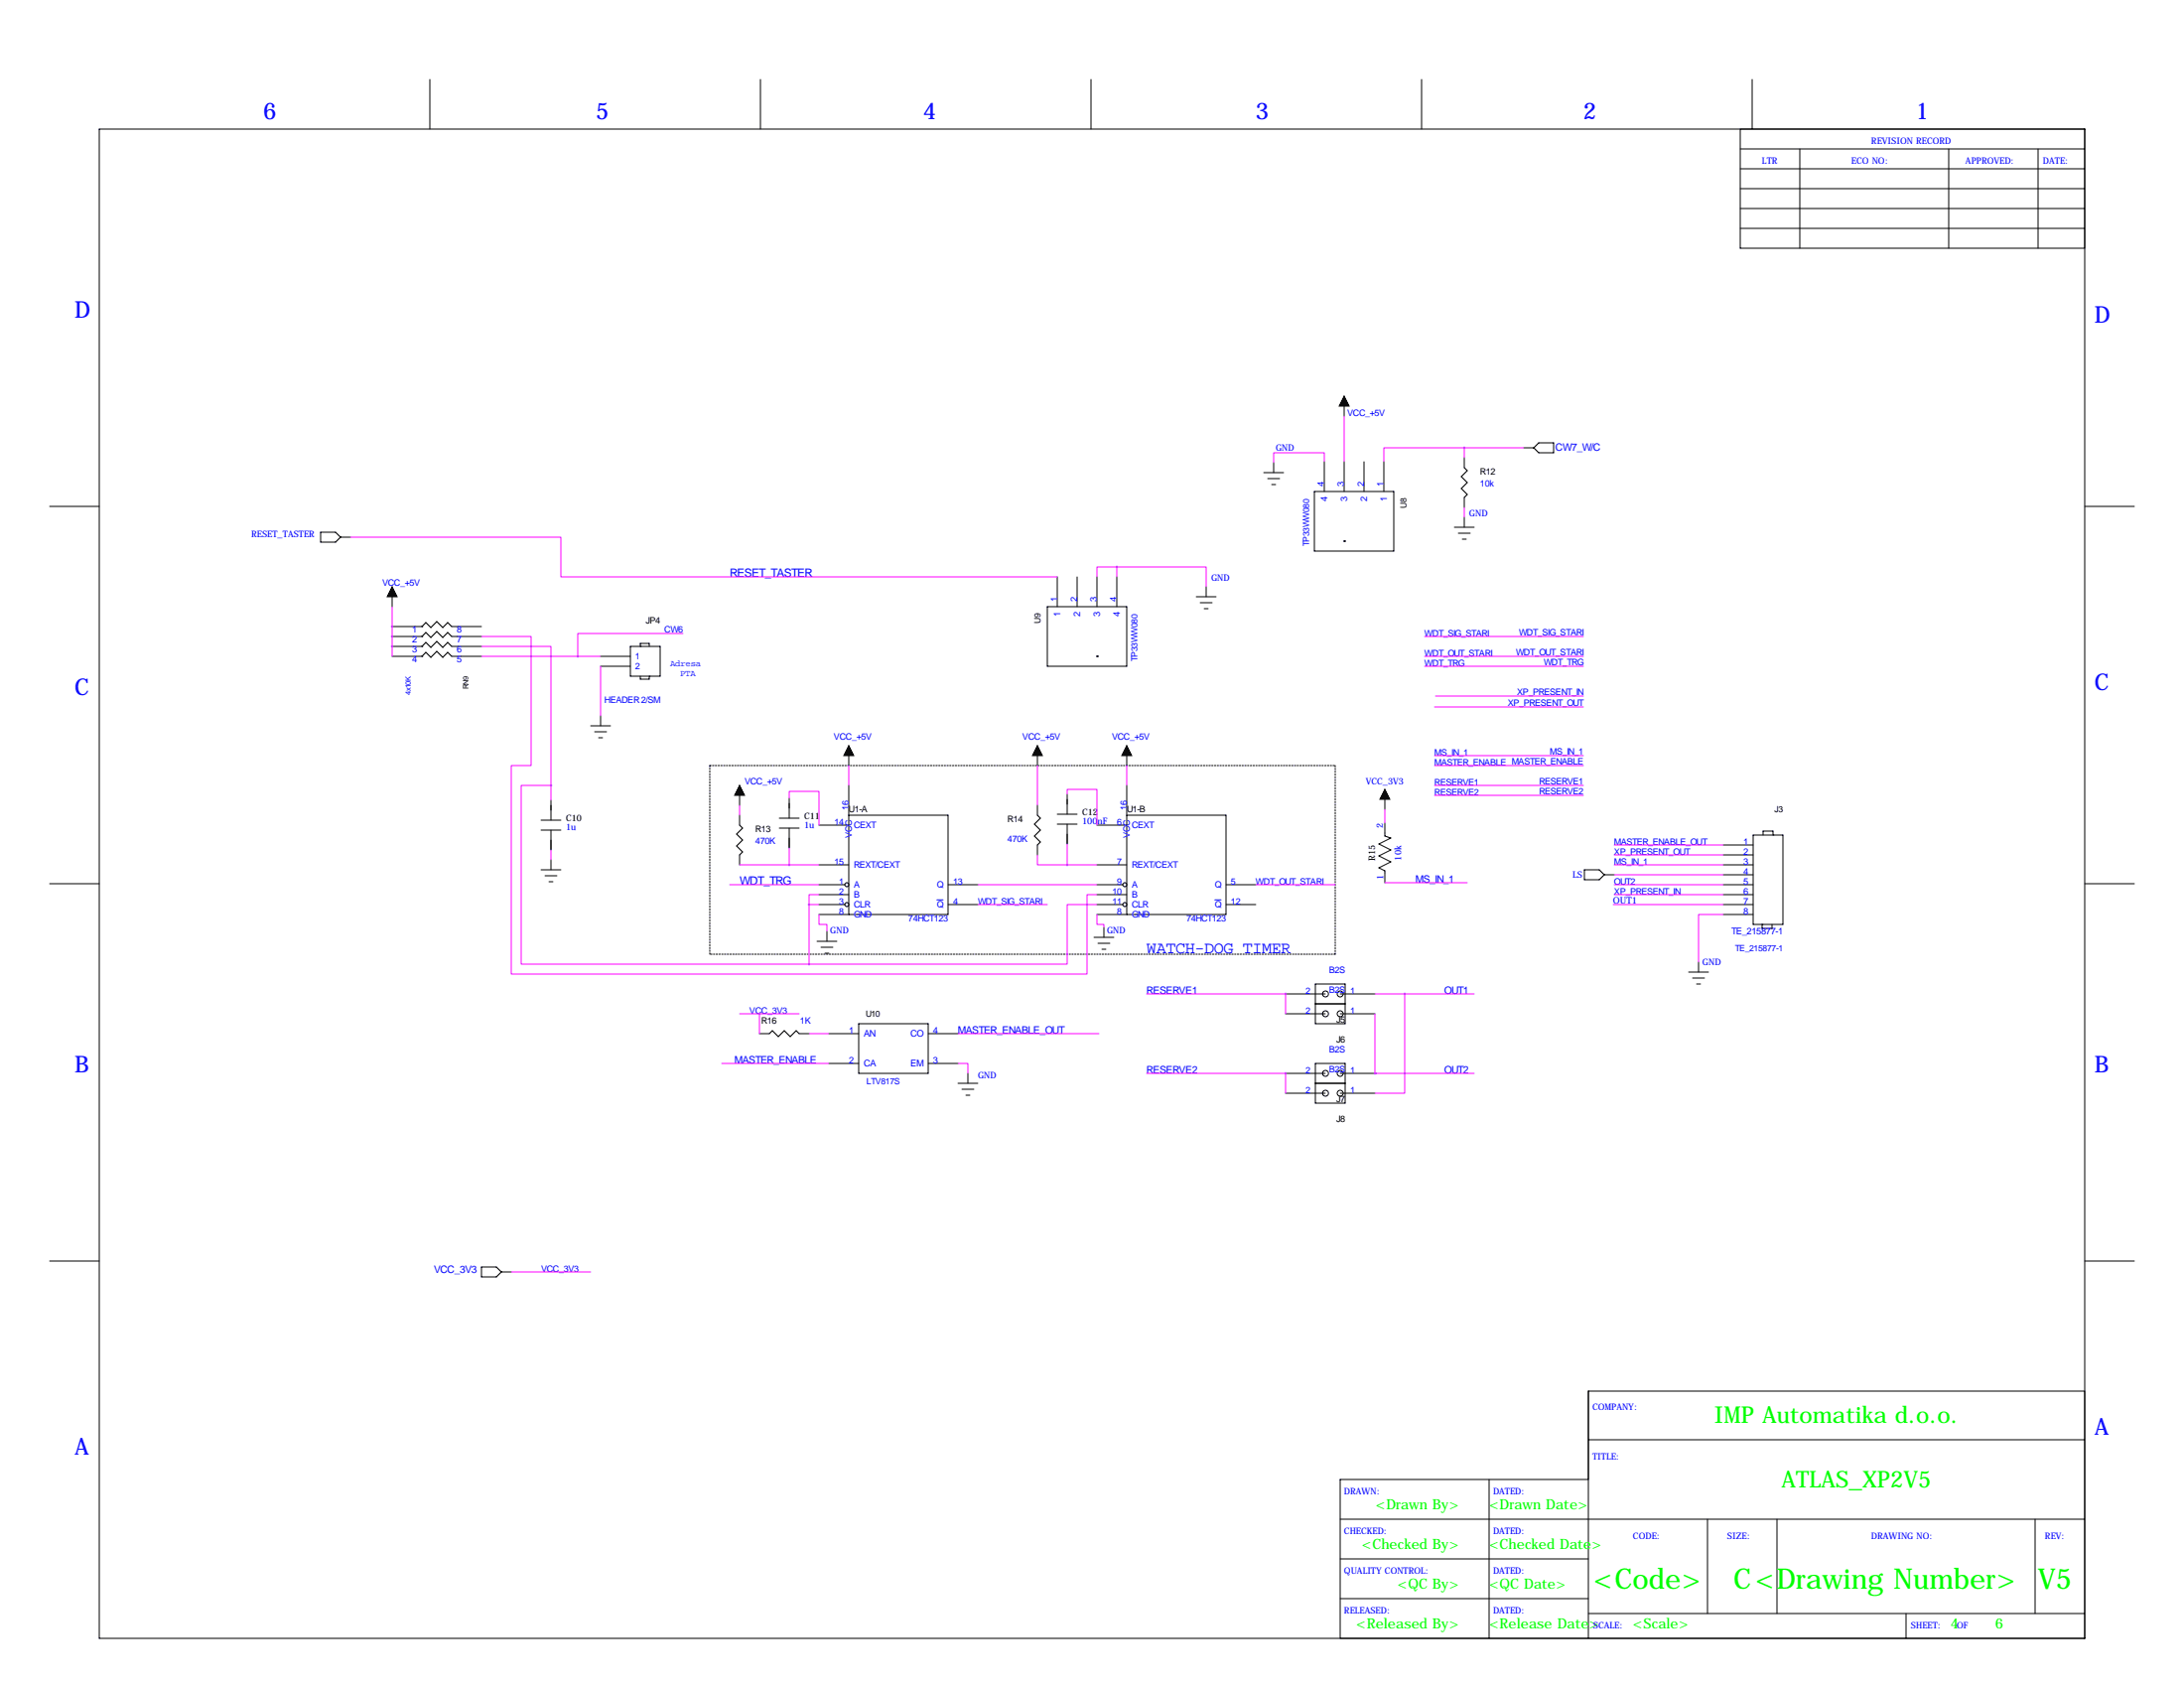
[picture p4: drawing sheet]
<svg xmlns="http://www.w3.org/2000/svg" width="559mm" height="432mm" viewBox="0 0 559 432" stroke-linecap="round" stroke-linejoin="round" font-family="sans-serif">
<g fill="none" stroke="#000" stroke-width=".25">
<path d="M25.4 33h508v386.1h-508zM110 20.3v12.7M194.6 20.3v12.7M279.1 20.3v12.7M363.7 20.3v12.7M445.3 38.1h88.1M445.3 33v30.5h88.1M448.3 20.3v12.7M460.5 38.1v25.4M498.6 38.1v25.4M521.5 38.1v25.4M445.3 48.3h88.1"/>
<path d="M445.3 43.2h88.1M445.3 53.3h88.1M445.3 58.4h88.1M325.9 118.4v2.5M338.8 118.1v7.6M343.9 101.3v5.1M343.9 118.1v7.6M349 118.1v7.6M354.1 118.1v7.6M374.6 117.1v2.5l.8 .8-1.5 1.5 1.5 1.5-1.5 1.6 1.5 1.5-.8 .8v2.5M389.9 114.6h2.5M393.7 113.3h3.8v2.5h-3.8l-1.3-1.2z"/>
<path d="M12.7 129.5h12.7M82 136.1h3.9l1.2 1.3-1.2 1.3h-3.9zM87.1 137.4h2.6M323.3 120.9h5.1M324.4 122.4h3M325.4 124h1M336.3 125.7h20.3v15.3h-20.3zM343.9 138.4h.1M372.1 134.9h5.1M373.1 136.4h3.1M374.1 137.9h1.1M374.6 132.3v2.6"/>
<path d="M533.4 129.5h12.7M100.3 150.1v5.1M268 155.2h20.3v15.2h-20.3zM270.5 147.6v7.6M275.6 147.6v7.6M280.7 147.6v7.6M285.8 147.6v7.6M306.1 152.7h5M307.1 154.2h3M308.1 155.7h1M308.6 150.1v2.6M100.3 165.4h7.6"/>
<path d="M100.3 167.9h7.6M100.3 160.3h7.6M100.3 162.8h7.6M107.9 160.3h.1M107.9 162.8h.1M107.9 165.4h.1M107.9 167.9h.1M107.9 165.4l1.1-1.1 1.2 1.3 1.6-1.5 1.5 1.5 1.3-1.3 1 1.1h7.6M107.9 167.9l1.1-1 1.2 1.2 1.6-1.5 1.5 1.5 1.3-1.2 1 1h7.6M107.9 160.3l1.1-1 1.2 1.2 1.6-1.5 1.5 1.5 1.3-1.2 1 1h7.6M107.9 162.8l1.1-1 1.2 1.3 1.6-1.6 1.5 1.6 1.3-1.3 1 1h7.6M153.7 167.9h7.6"/>
<path d="M153.7 170.4h7.6M161.3 165.4h7.6v7.6h-7.6zM163.8 165.4h.1M163.8 165.4v-.8h2.3v.8M163.8 173v.7h2.3v-.7M166.1 173h.1M280.7 167.9h.1M151.1 185.7h5.1M152.1 187.2h3.1M153.2 188.7h1M153.7 183.1v2.6M217.2 190.8v5"/>
<path d="M265.4 190.8v5M288.3 190.8v5M138.4 209.8h5.1M138.4 212.3h5.1M141 204.7v5.1M141 212.3v5.1M141 220v2.5M189.2 208.5v2.6l.8 .7-1.5 1.6 1.5 1.5-1.5 1.5 1.5 1.5-.8 .8v2.5M189.2 200.9v5.1M199.4 209.3h5.1M199.4 211.8h5.1M201.9 204.2v5.1"/>
<path d="M201.9 211.8v5.1M209.5 211.1h7.7M217.2 208.5h25.4v25.4h-33.1M217.2 200.9v33M265.4 206v2.5l.8 .8-1.5 1.5 1.5 1.5-1.5 1.6 1.5 1.5-.8 .8v2.5M270.5 208.3h5.1M270.5 210.8h5.1M273 203.2v5.1M273 210.8v5.1M280.7 211.1h7.6M288.3 200.9v33M288.3 208.5h25.4v25.4h-33"/>
<path d="M354.3 201.9v5.1M354.3 210.6v3.3l1.6 .5-3.1 1.5 3.1 1.5-3.1 1.5 3.1 1.6-3.1 1.5 1.5 .8v3M440.9 216.2h7.7M440.9 218.7h7.7M448.6 213.6h7.6v22.9h-7.6zM451.1 213.6v-1h2.5v1M453.6 213.6h.1M12.7 226.1h12.7M138.4 222.5h5.1M139.4 224h3.1M140.5 225.6h1M209.5 221.2h7.7"/>
<path d="M209.5 226.3h6.7M209.5 228.9h7.7M209.5 231.4h6.7M211.6 238.3v2.5M242.6 226.3h7.6M242.6 231.4h7.6M279.9 239.8h5.1M280.7 221.2h7.6M280.7 226.3h6.6M280.7 228.9h7.6M280.7 231.4h6.6M282.4 237.2v2.6"/>
<path d="M313.7 226.3h7.6M313.7 231.4h7.6M405.4 222.5h3.8l1.3 1.3-1.3 1.2h-3.8zM410.5 223.8h2.5M440.9 233.9h7.7M440.9 221.2h7.7M440.9 226.3h7.7M440.9 228.9h7.7M440.9 231.4h7.7M440.9 223.8h7.7M450.8 236.5h.1M450.8 236.5v1h2.6v-1"/>
<path d="M533.4 226.1h12.7M209 240.8h5.1M210.1 242.3h3M211.1 243.8h1M280.9 241.3h3.1M281.9 242.8h1.1M328.9 254.3h10.2M328.9 259.3h10.2M336.5 251.7h7.7v10.2h-7.7zM336.5 256.8h7.7M342.9 254.3h8.9M342.9 259.3h8.9"/>
<path d="M432.1 248.7h5M433.1 250.2h3M434.1 251.7h1M434.6 246.1v2.6M194.3 264.4h2.5l.8-.7 1.5 1.5 1.6-1.5 1.5 1.5 1.5-1.5 .8 .7h2.5M212.1 272h7.6M212.1 264.4h7.6M219.7 261.9h17.8v12.7h-17.8zM237.5 272h7.6M237.5 264.4h7.6M245.1 277.1h5.1M246.1 278.6h3.1"/>
<path d="M247.6 274.6v2.5M328.9 274.6h10.2M328.9 279.7h10.2M336.5 272h7.7v10.2h-7.7zM336.5 277.1h7.7M342.9 274.6h8.9M342.9 279.7h8.9M247.1 280.2h1.1M12.7 322.6h12.7M123.2 324.1h3.8l1.3 1.3-1.3 1.2h-3.8zM128.3 325.4h2.5M533.4 322.6h12.7"/>
<path d="M533.4 355.9h-127v63.2M381 378.5v40.6M406.4 368.3h127M406.4 378.5h-63.5v40.6M342.9 388.6h190.5M342.9 398.8h63.5M436.9 388.6v24.1M454.7 388.6v24.1M520.7 388.6v24.1M342.9 408.9h63.5M406.4 412.7h127M487.7 412.7v6.4"/>
<circle cx="216.7" cy="231.4" r=".51"/>
<circle cx="216.7" cy="226.3" r=".51"/>
<circle cx="287.8" cy="226.3" r=".51"/>
<circle cx="287.8" cy="231.4" r=".51"/>
<circle cx="339.1" cy="259.3" r=".76"/>
<circle cx="339.1" cy="254.3" r=".76"/>
<circle cx="342.9" cy="259.3" r=".76"/>
<circle cx="342.9" cy="254.3" r=".76"/>
<circle cx="339.1" cy="274.6" r=".76"/>
<circle cx="339.1" cy="279.7" r=".76"/>
<circle cx="342.9" cy="274.6" r=".76"/>
<circle cx="342.9" cy="279.7" r=".76"/>
</g>
<path d="M181.6 195.8h160M341.6 195.8v48.3M181.6 244.1v-48.3M341.6 244.1h-160" fill="none" stroke="#000" stroke-width=".25" stroke-dasharray=".4 .4"/>
<path d="M239.7 230.2h1.6M310.8 230.2h1.6" fill="none" stroke="#00f" stroke-width=".25"/>
<path d="M343.9 101.3l1.3 2.6h-2.6zM100.3 150.1l1.3 2.6h-2.5zM217.2 190.8l1.2 2.5h-2.5zM265.4 190.8l1.3 2.5h-2.5zM288.3 190.8l1.3 2.5h-2.6zM189.2 200.9l1.3 2.6h-2.5zM354.3 201.9l1.3 2.6h-2.5z" fill="#000" stroke="#000" stroke-width=".25"/>
<g fill="none" stroke="#f0f" stroke-width=".25">
<path d="M338.8 118.1v-2.3h-12.9v2.6M343.9 106.4v11.7M374.6 114.6h-20.5v3.5M374.6 114.6v2.5M374.6 114.6h15.3M89.7 137.4h53.8v10.2h127M374.6 129.8v2.5M100.3 155.2v12.7M285.8 145h22.8v5.1M285.8 145v2.6M285.8 145h-5.1v2.6M100.3 162.8h.1"/>
<path d="M100.3 160.3h.1M100.3 165.4h.1M123.2 162.8h12.7v33h-5.1v53.4h147.3v-20.3h2.6M123.2 165.4h17.8v35.5M123.2 167.9h30.5M153.7 170.4v12.7M174.8 162.1h-27v5.8M364.5 167.9h40.6M364.5 170.4h40.6M364.5 162.8h40.6M367.3 178.1h37.8M217.2 195.8v5.1"/>
<path d="M265.4 195.8v10.2M288.3 195.8v5.1M367 180.8h38.1M367 193.3h38.1M367 195.8h38.1M141 200.9h-7.7v45.7h73.7M141 200.9v3.8M141 217.4v2.6M189.2 206v2.5M201.9 204.2v-1.8h7.6v8.7M201.9 216.9v4.3M265.4 218.7v2.5h7.6"/>
<path d="M273 203.2v-1.3h7.7v9.2M273 215.9v5.3M354.3 207v3.6M367 203.5h38.1M367 200.9h38.1M413 216.2h27.9M413 218.7h27.9M186.7 226.3h22.8M189.2 221.2h20.3M207 231.4v15.2M207 231.4h2.5M209.5 228.9h-2.5v2.5"/>
<path d="M209.5 233.9v2.6h2.1v1.8M250.2 231.4h17.8M250.2 226.3h30.5M273 221.2h7.7M280.7 231.4h-7.7v15.2h-66M280.7 233.9v2.6h1.7v.7M321.3 226.3h20.3M354.3 225.8h21.1M412.7 231.4h28.2M413 226.3h27.9M413 221.2h27.9M413 223.8h27.9"/>
<path d="M413 228.9h27.9M440.9 233.9h-6.3v12.2M189.2 259.3h15.3M194.3 259.3v5.1M293.4 254.3h35.5M328.9 254.3h.1M328.9 254.3v5M351.8 259.3v15.3M351.8 254.3h25.4M359.4 254.3v25.4h-7.6M184.7 272h27.4M207 264.4h5.1"/>
<path d="M245.1 272h2.5v2.6M245.1 264.4h36.1M293.4 274.6h35.5M328.9 274.6h.1M328.9 274.6v5.1M351.8 274.6h.1M351.8 274.6h25.4M130.8 325.4h20.3"/>
</g>
<path d="M273 221.2a.05 .05 0 0 0 .1 0 .05 .05 0 0 0-.1 0zM201.9 221.2a.05 .05 0 0 0 .1 0 .05 .05 0 0 0-.1 0zM147.8 167.9a.05 .05 0 0 0 .1 0 .05 .05 0 0 0-.1 0zM328.9 274.6a.05 .05 0 0 0 .1 0 .05 .05 0 0 0-.1 0zM328.9 254.3a.05 .05 0 0 0 .1 0 .05 .05 0 0 0-.1 0zM100.3 162.8a.05 .05 0 0 0 .1 0 .05 .05 0 0 0-.1 0zM100.3 160.3a.05 .05 0 0 0 .1 0 .05 .05 0 0 0-.1 0zM100.3 165.4a.05 .05 0 0 0 .1 0 .05 .05 0 0 0-.1 0zM374.6 114.6a.05 .05 0 0 0 .1 0 .05 .05 0 0 0-.1 0zM285.7 145a.05 .05 0 0 0 .1 0 .05 .05 0 0 0-.1 0zM140.9 200.9a.05 .05 0 0 0 .1 0 .05 .05 0 0 0-.1 0z" fill="#f0f" stroke="#f0f" stroke-width=".63"/>
<g font-size="7.3" fill="#0f0">
<text x="407.7" y="406.4">&lt;Code&gt;</text>
<text x="443.5" y="406.4">C&lt;Drawing Number&gt;</text>
<text x="521.4" y="406.4">V5</text>
</g>
<g font-size="5.9" fill="#00f">
<text x="67.3" y="30.5">6</text>
<text x="152.4" y="30.5">5</text>
<text x="236.2" y="30.5">4</text>
<text x="321.3" y="30.5">3</text>
<text x="405.1" y="30.5">2</text>
<text x="490.2" y="30.5">1</text>
<text x="19" y="81.3">D</text>
<text x="535.9" y="82.6">D</text>
<text x="19" y="177.8">C</text>
<text x="535.9" y="176.5">C</text>
<text x="19" y="274.3">B</text>
<text x="535.9" y="274.3">B</text>
<text x="535.9" y="367">A</text>
<text x="19" y="372.1">A</text>
</g>
<g font-size="5.9" fill="#0f0">
<text x="438.7" y="364">IMP Automatika d.o.o.</text>
<text x="455.8" y="380.5">ATLAS_XP2V5</text>
</g>
<text font-size="4.3" fill="#00f" x="293.4" y="243.8">WATCH-DOG TIMER</text>
<g font-size="3.6" fill="#0f0">
<text x="352" y="386.1">&lt;Drawn By&gt;</text>
<text x="381" y="386.1">&lt;Drawn Date&gt;</text>
<text x="348.4" y="396.2">&lt;Checked By&gt;</text>
<text x="381" y="396.2">&lt;Checked Date&gt;</text>
<text x="357.6" y="406.4">&lt;QC By&gt;</text>
<text x="381" y="406.4">&lt;QC Date&gt;</text>
<text x="347" y="416.6">&lt;Released By&gt;</text>
<text x="381" y="416.6">&lt;Release Date&gt;</text>
<text x="417.8" y="416.6">&lt;Scale&gt;</text>
<text x="499.1" y="416.6">4</text>
<text x="510.5" y="416.6">6</text>
</g>
<g font-size="3" fill="#00f">
<text x="186.7" y="147.6">RESET_TASTER</text>
<text x="189.2" y="226.3">WDT_TRG</text>
</g>
<g font-size="2.6" fill="#00f">
<text x="398" y="115.3">CW7_W/C</text>
<text x="362.2" y="225.8">MS_IN_1</text>
<text x="293.4" y="254.3">RESERVE1</text>
<text x="369.6" y="254.3">OUT1</text>
<text x="245.1" y="264.4">MASTER_ENABLE_OUT</text>
<text x="188" y="272">MASTER_ENABLE</text>
<text x="293.4" y="274.6">RESERVE2</text>
<text x="369.6" y="274.6">OUT2</text>
<text x="111" y="325.6">VCC_3V3</text>
</g>
<g font-size="2.4" fill="#00f">
<text x="338.8" y="124.5" transform="rotate(-90 338.8 124.5)">4</text>
<text x="343.9" y="124.5" transform="rotate(-90 343.9 124.5)">3</text>
<text x="349" y="124.5" transform="rotate(-90 349 124.5)">2</text>
<text x="354.1" y="124.5" transform="rotate(-90 354.1 124.5)">1</text>
<text x="339.6" y="128.2" transform="rotate(-90 339.6 128.2)">4</text>
<text x="344.7" y="128.2" transform="rotate(-90 344.7 128.2)">3</text>
<text x="349.8" y="128.2" transform="rotate(-90 349.8 128.2)">2</text>
<text x="354.9" y="128.2" transform="rotate(-90 354.9 128.2)">1</text>
<text x="270.5" y="153.9" transform="rotate(-90 270.5 153.9)">1</text>
<text x="275.6" y="153.9" transform="rotate(-90 275.6 153.9)">2</text>
<text x="280.7" y="153.9" transform="rotate(-90 280.7 153.9)">3</text>
<text x="285.7" y="153.9" transform="rotate(-90 285.7 153.9)">4</text>
<text x="105.5" y="161.9">1</text>
<text x="116.8" y="161.9">8</text>
<text x="271.3" y="157.7" transform="rotate(-90 271.3 157.7)">1</text>
<text x="276.4" y="157.7" transform="rotate(-90 276.4 157.7)">2</text>
<text x="281.5" y="157.7" transform="rotate(-90 281.5 157.7)">3</text>
<text x="286.5" y="157.7" transform="rotate(-90 286.5 157.7)">4</text>
<text x="105.5" y="164.4">2</text>
<text x="105.5" y="166.9">3</text>
<text x="116.8" y="164.4">7</text>
<text x="116.8" y="166.9">6</text>
<text x="105.5" y="169.5">4</text>
<text x="116.8" y="169.5">5</text>
<text x="446.1" y="216.2">1</text>
<text x="446.1" y="218.7">2</text>
<text x="446.1" y="221.2">3</text>
<text x="446.1" y="223.8">4</text>
<text x="446.1" y="226.3">5</text>
<text x="412.7" y="231.1">OUT1</text>
<text x="446.1" y="228.9">6</text>
<text x="446.1" y="231.4">7</text>
<text x="446.1" y="233.9">8</text>
<text x="443" y="239">TE_215877-1</text>
<text x="217.2" y="264.4">1</text>
<text x="221" y="265.2">AN</text>
<text x="233" y="265.2">CO</text>
<text x="238.8" y="264.4">4</text>
<text x="217.2" y="272">2</text>
<text x="221" y="272.8">CA</text>
<text x="233" y="272.8">EM</text>
<text x="238.8" y="272">3</text>
</g>
<g font-size="2.3" fill="#00f">
<text x="450.8" y="41.9">LTR</text>
<text x="473.7" y="41.9">ECO NO:</text>
<text x="478.8" y="36.8">REVISION RECORD</text>
<text x="502.9" y="41.9">APPROVED:</text>
<text x="522.7" y="41.9">DATE:</text>
<text x="344.7" y="106.4">VCC_+5V</text>
<text x="326.4" y="115.4">GND</text>
<text x="378.7" y="124.5">10k</text>
<text x="64.3" y="137.4">RESET_TASTER</text>
<text x="375.9" y="132.1">GND</text>
<text x="97.8" y="149.9">VCC_+5V</text>
<text x="309.9" y="148.6">GND</text>
<text x="170" y="161.8">CW6</text>
<text x="364.5" y="167.9">WDT_OUT_STARI</text>
<text x="364.5" y="162.8">WDT_SIG_STARI</text>
<text x="387.9" y="167.6">WDT_OUT_STARI</text>
<text x="388.7" y="162.6">WDT_SIG_STARI</text>
<text x="162.6" y="168.7">1</text>
<text x="162.6" y="171.2">2</text>
<text x="171.4" y="170.4">Adresa</text>
<text x="174" y="173">PTA</text>
<text x="364.5" y="170.4">WDT_TRG</text>
<text x="395" y="170.2">WDT_TRG</text>
<text x="154.7" y="179.8">HEADER 2/SM</text>
<text x="388.1" y="177.8">XP_PRESENT_IN</text>
<text x="385.8" y="180.6">XP_PRESENT_OUT</text>
<text x="213.4" y="189.2">VCC_+5V</text>
<text x="261.6" y="189.2">VCC_+5V</text>
<text x="284.5" y="189.2">VCC_+5V</text>
<text x="367" y="193.3">MS_IN_1</text>
<text x="367" y="195.8">MASTER_ENABLE MASTER_ENABLE</text>
<text x="396.6" y="193">MS_IN_1</text>
<text x="190.5" y="200.7">VCC_+5V</text>
<text x="349.5" y="200.7">VCC_3V3</text>
<text x="367" y="203.5">RESERVE2</text>
<text x="367" y="200.9">RESERVE1</text>
<text x="393.8" y="200.7">RESERVE1</text>
<text x="393.8" y="203.2">RESERVE2</text>
<text x="217.2" y="207.3" transform="rotate(-90 217.2 207.3)">16</text>
<text x="288.3" y="207.3" transform="rotate(-90 288.3 207.3)">16</text>
<text x="144.8" y="212.4">1u</text>
<text x="193.3" y="215.9">470K</text>
<text x="205.7" y="211.9">1u</text>
<text x="213.5" y="211.1">14</text>
<text x="217.9" y="214.4" transform="rotate(-90 217.9 214.4)">VCC</text>
<text x="218.4" y="211.8">CEXT</text>
<text x="257.8" y="215.4">470K</text>
<text x="276.9" y="210.9">100nF</text>
<text x="285.8" y="211.1">6</text>
<text x="289.1" y="214.4" transform="rotate(-90 289.1 214.4)">VCC</text>
<text x="289.6" y="211.8">CEXT</text>
<text x="353.8" y="211.9" transform="rotate(-90 353.8 211.9)">2</text>
<text x="213.5" y="221.2">15</text>
<text x="285.8" y="221.2">7</text>
<text x="358.5" y="220.1" transform="rotate(-90 358.5 220.1)">10k</text>
<text x="413" y="221.2">MS_IN_1</text>
<text x="413" y="216.2">MASTER_ENABLE_OUT</text>
<text x="413" y="218.7">XP_PRESENT_OUT</text>
<text x="214.7" y="226.3">1</text>
<text x="218.4" y="222">REXT/CEXT</text>
<text x="218.4" y="227.1">A</text>
<text x="239.7" y="227.1">Q</text>
<text x="243.8" y="226.3">13</text>
<text x="285.8" y="226.3">9</text>
<text x="289.6" y="222">REXT/CEXT</text>
<text x="289.6" y="227.1">A</text>
<text x="310.8" y="227.1">Q</text>
<text x="315" y="226.3">5</text>
<text x="321.3" y="226.3">WDT_OUT_STARI</text>
<text x="353.9" y="224.9" transform="rotate(-90 353.9 224.9)">1</text>
<text x="402.4" y="224.5">LS</text>
<text x="413" y="226.3">OUT2</text>
<text x="214.7" y="228.9">2</text>
<text x="214.7" y="231.4">3</text>
<text x="214.7" y="233.9">8</text>
<text x="218.4" y="229.6">B</text>
<text x="218.4" y="232.2">CLR</text>
<text x="239.7" y="232.2">Q</text>
<text x="243.8" y="231.4">4</text>
<text x="250.2" y="231.4">WDT_SIG_STARI</text>
<text x="284.6" y="228.9">10</text>
<text x="284.6" y="231.4">11</text>
<text x="285.8" y="233.9">8</text>
<text x="289.6" y="229.6">B</text>
<text x="289.6" y="232.2">CLR</text>
<text x="310.8" y="232.2">Q</text>
<text x="315" y="231.4">12</text>
<text x="413" y="228.9">XP_PRESENT_IN</text>
<text x="212.4" y="238.8">GND</text>
<text x="218.4" y="234.7">GND</text>
<text x="232.4" y="235.7">74HCT123</text>
<text x="283.2" y="238.8">GND</text>
<text x="289.6" y="234.7">GND</text>
<text x="303.5" y="235.7">74HCT123</text>
<text x="340.1" y="248.9">B2S</text>
<text x="435.6" y="246.9">GND</text>
<text x="334.1" y="254.3">2</text>
<text x="340.1" y="254">B2S</text>
<text x="345.4" y="254.3">1</text>
<text x="191.8" y="259.3">VCC_3V3</text>
<text x="204.7" y="261.9">1K</text>
<text x="334.1" y="259.3">2</text>
<text x="345.4" y="259.3">1</text>
<text x="340.1" y="269.2">B2S</text>
<text x="250.2" y="275.8">GND</text>
<text x="334.1" y="274.6">2</text>
<text x="340.1" y="274.3">B2S</text>
<text x="345.4" y="274.6">1</text>
<text x="334.1" y="279.7">2</text>
<text x="345.4" y="279.7">1</text>
<text x="138.4" y="325.4">VCC_3V3</text>
<text x="407.4" y="360.7">COMPANY:</text>
<text x="407.4" y="373.4">TITLE:</text>
<text x="343.9" y="382.3">DRAWN:</text>
<text x="382" y="382.3">DATED:</text>
<text x="343.9" y="392.4">CHECKED:</text>
<text x="382" y="392.4">DATED:</text>
<text x="417.8" y="393.7">CODE:</text>
<text x="442" y="393.7">SIZE:</text>
<text x="478.8" y="393.7">DRAWING NO:</text>
<text x="523.2" y="393.7">REV:</text>
<text x="343.9" y="402.6">QUALITY CONTROL:</text>
<text x="382" y="402.6">DATED:</text>
<text x="343.9" y="412.7">RELEASED:</text>
<text x="382" y="412.7">DATED:</text>
<text x="407.7" y="416.6">SCALE:</text>
<text x="488.9" y="416.6">SHEET:</text>
<text x="500.7" y="416.6">OF</text>
</g>
<g font-size="2.3">
<text x="378.7" y="121.4">R12</text>
<text x="165.2" y="159.5">JP4</text>
<text x="205.7" y="209.5">C11</text>
<text x="217.2" y="207.8">U1-A</text>
<text x="276.9" y="208.5">C12</text>
<text x="288.3" y="207.8">U1-B</text>
<text x="144.8" y="210.1">C10</text>
<text x="193.3" y="212.9">R13</text>
<text x="257.8" y="210.3">R14</text>
<text x="351.8" y="220.2" transform="rotate(-90 351.8 220.2)">R15</text>
<text x="194.8" y="261.9">R16</text>
<text x="341.9" y="261.6">J5</text>
<text x="341.9" y="266.7">J6</text>
<text x="341.9" y="281.9">J7</text>
<text x="341.9" y="287">J8</text>
</g>
<g font-size="2.2">
<text x="359.8" y="130" transform="rotate(-90 359.8 130)">U8</text>
<text x="266.2" y="159.5" transform="rotate(-90 266.2 159.5)">U9</text>
<text x="454.1" y="207.8">J3</text>
<text x="221.5" y="260.1">U10</text>
</g>
<g font-size="2.2" fill="#00f">
<text x="335" y="139.8" transform="rotate(-90 335 139.8)">TP33WW080</text>
<text x="291.1" y="169.2" transform="rotate(-90 291.1 169.2)">TP33WW080</text>
<text x="443.9" y="243.3">TE_215877-1</text>
<text x="221.7" y="277.4">LTV817S</text>
</g>
<text font-size="1.9" fill="#00f" x="105.2" y="177.9" transform="rotate(-90 105.2 177.9)">4x10K</text>
<text font-size="1.9" x="119.9" y="176.3" transform="rotate(-90 119.9 176.3)">RN9</text>
</svg>
